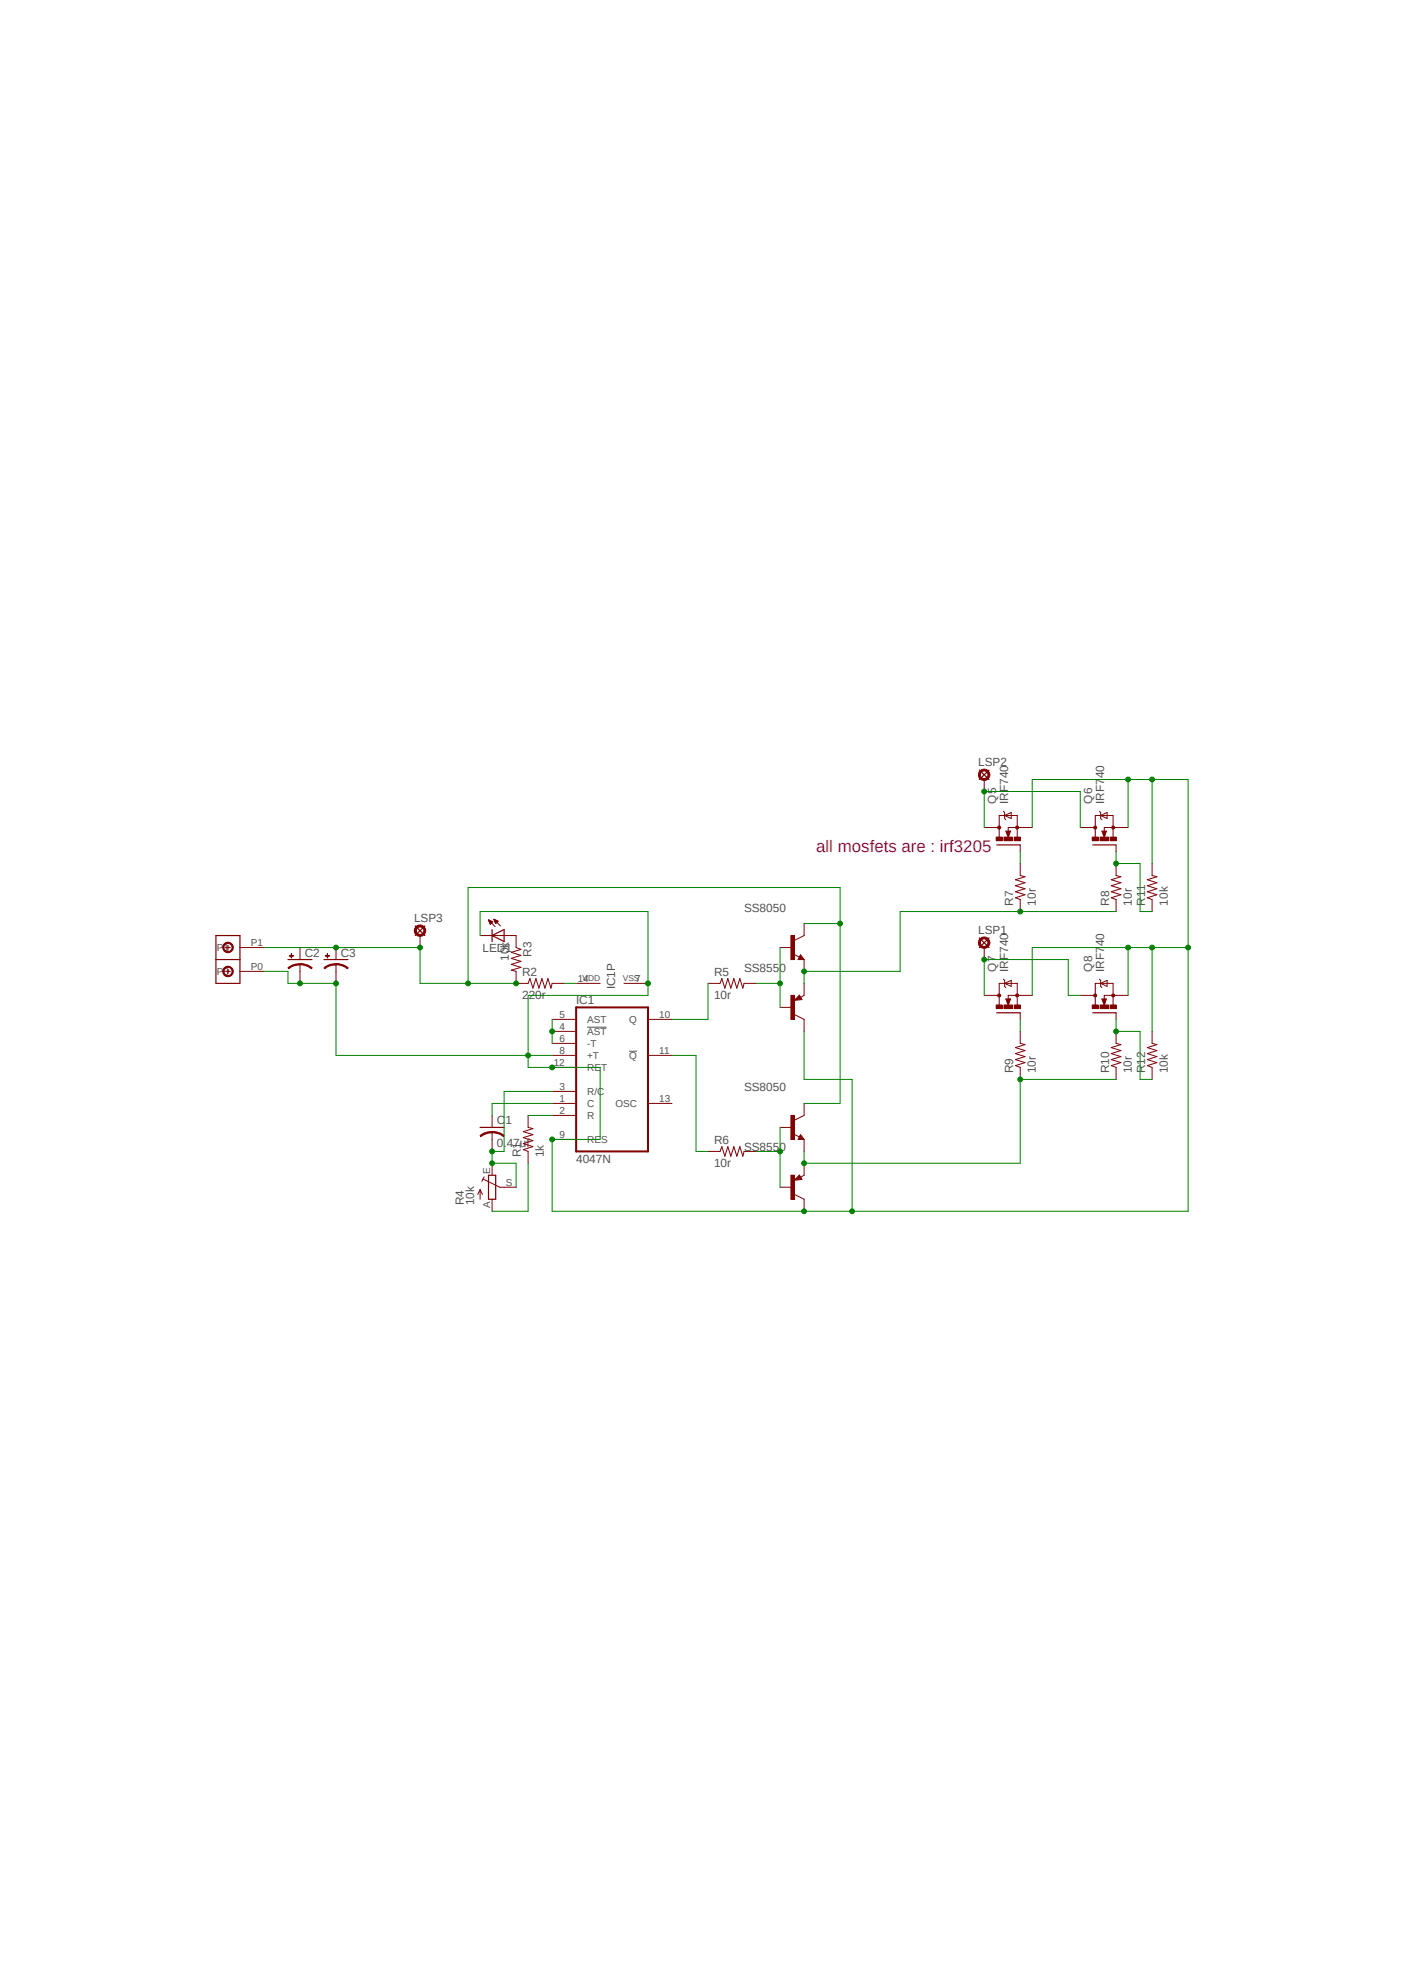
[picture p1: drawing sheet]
<svg xmlns="http://www.w3.org/2000/svg" width="297mm" height="420mm" viewBox="0 0 297 420" stroke-linecap="round" stroke-linejoin="round" font-family="sans-serif">
<path d="M45.6 159.5l206.8 101.2M252.4 159.5l-206.8 101.2" fill="none" stroke="#fff" stroke-width=".21"/>
<path d="M124.2 217.3h4.1M133.1 222.4h1.6" fill="none" stroke="#505050" stroke-width=".21"/>
<path d="M121.9 213.1h15.2v30.5h-15.2z" fill="none" stroke="#800000" stroke-width=".42"/>
<g fill="none" stroke="#800000" stroke-width=".21">
<path d="M109.2 198v2.5l1 .4-2 .6 2 .6-2 .7 2 .6-2 .6 2 .7-2 .6 1 .2v2.6h2.5l.4-1 .6 2 .7-2 .6 2 .6-2 .7 2 .6-2 .6 2 .3-1h2.5M116.8 218.2h5.1M116.8 215.7h5.1M137.1 215.7h5.1M104.1 239.6v1.5M111.7 236v2.5l1 .3-2 .6 2 .7-2 .6 2 .6-2 .7 2 .6-2 .6 1 .4v2.5M116.8 233.5h5.1M116.8 236h5.1M116.8 230.9h5.1M116.8 220.8h5.1M116.8 223.3h5.1M116.8 225.8h5.1"/>
<path d="M137.1 233.5h5.1M137.1 223.3h5.1M116.8 241.1h5.1"/>
</g>
<path d="M101.6 238.5h5" fill="none" stroke="#800000" stroke-width=".25"/>
<path d="M104.1 239.4a4 4 0 0 1 2.5 .9l-.1 .2a3.8 3.8 0 0 0-2.4-.9z" fill-rule="evenodd" fill="#800000"/>
<path d="M104.1 239.4a4 4 0 0 1 2.5 .9l-.1 .2a3.8 3.8 0 0 0-2.4-.9z" fill="none" stroke="#800000" stroke-width=".21"/>
<path d="M101.6 240.3a3.4 3.4 0 0 1 2.5-.9v.3a4.1 4.1 0 0 0-2.4 .8z" fill-rule="evenodd" fill="#800000"/>
<g fill="none" stroke="#800000" stroke-width=".21">
<path d="M101.6 198h7.6M103.3 194.6l1.4 1.4M103.3 194.7h.2M103.3 194.6l.9 .4-.5 .5M103.3 194.6l.4 .9M103.4 194.8h.3M103.4 194.9h.5M103.5 195h.6M103.5 195.1h.7M103.5 195.2h.6M103.6 195.2h.4M103.6 195.3h.3"/>
<path d="M103.7 195.4h.1M103.7 195.5h.1M104.5 194.5l1.4 1.4M104.5 194.5l.9 .4M104.5 194.5l.4 .9 .5-.5M104.5 194.5h.1M104.5 194.6h.2M104.6 194.7h.3M104.6 194.8h.6M104.6 195h.7M104.6 194.9h.7M104.7 195.1h.5"/>
<path d="M104.7 195.2h.4M104.8 195.2h.2M104.8 195.3h.1M170.1 198l-2 1M121.9 208.1h5.1M132 208.1h5.1M167.9 201.9l1.2 .6M169.3 202l.8 1h-1.3zM104.1 236v2.5M101.6 240.3a3.4 3.4 0 0 1 2.5-.9v.3a4.1 4.1 0 0 0-2.4 .8zM101.6 251.7v2M101.6 251.7l-.6 1"/>
<path d="M101.6 251.7l.5 1M102.2 249.5l3.5 1.7h3.5M102.4 249l-.5 .9M104.1 241.1v2.5M104.1 246.1v2.6M104.1 253.7v2.6"/>
</g>
<path d="M104.1 198l2.5-1.3v2.5zM104.1 196.7v2.5M169.3 202.5l.2 .3h-.4l.2-.5 .5 .6h-.7M103.3 248.7h1.6v5h-1.6z" fill="none" stroke="#800000" stroke-width=".25"/>
<path d="M167.3 198h.8v5h-.8z" fill-rule="evenodd" fill="#800000"/>
<path d="M167.3 198h.8v5h-.8zM170.1 195.4v2.6M165 200.5h2.6M170.1 203v2.5M167.9 239.9l1.2 .7M170.1 236l-2 1M169.3 240.1l.8 1h-1.3z" fill="none" stroke="#800000" stroke-width=".21"/>
<path d="M169.3 240.6l.2 .2h-.4l.2-.5 .5 .7h-.7" fill="none" stroke="#800000" stroke-width=".25"/>
<path d="M167.3 236h.8v5.1h-.8z" fill-rule="evenodd" fill="#800000"/>
<path d="M168.1 214.7l2 1M169.1 210.6l.5 .9-1.5 .2zM170.1 210.6l-.7 .4M165 238.5h2.6M167.3 236h.8v5.1h-.8zM170.1 233.5v2.5M170.1 241.1v2.5" fill="none" stroke="#800000" stroke-width=".21"/>
<path d="M169.1 211.2h-.4l.4-.2 .2 .4-1 .1 .8-.8 .4 .7" fill="none" stroke="#800000" stroke-width=".25"/>
<path d="M167.3 210.6h.8v5.1h-.8z" fill-rule="evenodd" fill="#800000"/>
<path d="M165 213.1h2.6M167.3 210.6h.8v5.1h-.8zM170.1 208.1v2.5M170.1 215.7v2.5M168.1 252.7l2 1M169.1 248.6l.5 1-1.5 .1zM170.1 248.7l-.7 .4" fill="none" stroke="#800000" stroke-width=".21"/>
<path d="M169.1 249.3h-.4l.4-.3 .2 .4-1 .2 .8-.8 .4 .6" fill="none" stroke="#800000" stroke-width=".25"/>
<path d="M167.3 248.7h.8v5h-.8z" fill-rule="evenodd" fill="#800000"/>
<path d="M63.5 204v1.5M149.8 208.1h2.5l.4-1 .6 2 .7-2 .6 2 .6-2 .7 2 .6-2 .6 2 .3-1h2.5M149.8 243.6h2.5l.4-1 .6 2 .7-2 .6 2 .6-2 .7 2 .6-2 .6 2 .3-1h2.5M165 251.2h2.6M167.3 248.7h.8v5h-.8zM170.1 246.1v2.6M170.1 253.7v2.6" fill="none" stroke="#800000" stroke-width=".21"/>
<path d="M60.9 203h5.1" fill="none" stroke="#800000" stroke-width=".25"/>
<path d="M63.5 203.9a4.2 4.2 0 0 1 2.5 .9l-.1 .2a3.8 3.8 0 0 0-2.4-.9z" fill-rule="evenodd" fill="#800000"/>
<path d="M63.5 203.9a4.2 4.2 0 0 1 2.5 .9l-.1 .2a3.8 3.8 0 0 0-2.4-.9z" fill="none" stroke="#800000" stroke-width=".21"/>
<path d="M60.9 204.8a3.6 3.6 0 0 1 2.6-.9v.3a3.3 3.3 0 0 0-2.4 .8z" fill-rule="evenodd" fill="#800000"/>
<path d="M60.9 204.8a3.6 3.6 0 0 1 2.6-.9v.3a3.3 3.3 0 0 0-2.4 .8z" fill="none" stroke="#800000" stroke-width=".21"/>
<path d="M61.2 202.2l.9 .1z" fill-rule="evenodd" fill="#800000"/>
<path d="M61.2 202.2l.9 .1z" fill="none" stroke="#800000" stroke-width=".21"/>
<path d="M61.6 201.8l.1 .9z" fill-rule="evenodd" fill="#800000"/>
<path d="M61.6 201.8l.1 .9zM63.5 200.5v2.5M63.5 205.5v2.6M71.1 204v1.5" fill="none" stroke="#800000" stroke-width=".21"/>
<path d="M68.5 203h5.1" fill="none" stroke="#800000" stroke-width=".25"/>
<path d="M71.1 203.9a4.2 4.2 0 0 1 2.6 .9l-.2 .2a3.8 3.8 0 0 0-2.4-.9z" fill-rule="evenodd" fill="#800000"/>
<path d="M71.1 203.9a4.2 4.2 0 0 1 2.6 .9l-.2 .2a3.8 3.8 0 0 0-2.4-.9z" fill="none" stroke="#800000" stroke-width=".21"/>
<path d="M68.5 204.8a3.6 3.6 0 0 1 2.6-.9v.3a3.3 3.3 0 0 0-2.4 .8z" fill-rule="evenodd" fill="#800000"/>
<path d="M68.5 204.8a3.6 3.6 0 0 1 2.6-.9v.3a3.3 3.3 0 0 0-2.4 .8z" fill="none" stroke="#800000" stroke-width=".21"/>
<path d="M68.8 202.2l.9 .1z" fill-rule="evenodd" fill="#800000"/>
<path d="M68.8 202.2l.9 .1z" fill="none" stroke="#800000" stroke-width=".21"/>
<path d="M69.2 201.8l.1 .9z" fill-rule="evenodd" fill="#800000"/>
<path d="M210.7 175.1h.7M211.4 177.1v-4.5h3.8v4.5M212.3 171.7l.2 .2v1.3l.3 .2M212.5 172.6l1.4-.7v1.3zM212.8 175.9h1l-.5 1.2zM215.8 178.8v1.4M215.8 175.1h-2.5v.9M69.2 201.8l.1 .9zM71.1 200.5v2.5M71.1 205.5v2.6" fill="none" stroke="#800000" stroke-width=".21"/>
<path d="M210.9 178.8h4.9" fill="none" stroke="#800000" stroke-width=".25"/>
<path d="M213 176l.3 .9 .2-.9h-.2v.2" fill="none" stroke="#800000" stroke-width=".34"/>
<path d="M214.9 174.9l.3-.1 .2 .1v.4h-.5z" fill-rule="evenodd" fill="#800000"/>
<path d="M214.9 174.9l.3-.1 .2 .1v.4h-.5z" fill="none" stroke="#800000" stroke-width=".21"/>
<path d="M211.1 174.9l.3-.1 .2 .1 .1 .2-.1 .2h-.5z" fill-rule="evenodd" fill="#800000"/>
<path d="M211.1 174.9l.3-.1 .2 .1 .1 .2-.1 .2h-.5z" fill="none" stroke="#800000" stroke-width=".21"/>
<path d="M214.5 177.1h1.3v.8h-1.3z" fill-rule="evenodd" fill="#800000"/>
<path d="M214.5 177.1h1.3v.8h-1.3z" fill="none" stroke="#800000" stroke-width=".21"/>
<path d="M210.7 177.1h1.3v.8h-1.3z" fill-rule="evenodd" fill="#800000"/>
<path d="M210.7 177.1h1.3v.8h-1.3z" fill="none" stroke="#800000" stroke-width=".21"/>
<path d="M212.4 177.1h1.8v.8h-1.8z" fill-rule="evenodd" fill="#800000"/>
<path d="M208.2 175.1h2.5M212.4 177.1h1.8v.8h-1.8zM215.8 175.1h2.6M231.1 175.1h.6M231.7 177.1v-4.5h3.8v4.5M232.6 171.7l.2 .2v1.3l.3 .2M232.8 172.6l1.4-.7v1.3zM233.1 175.9h1l-.5 1.2zM236.1 175.1h-2.5v.9M236.1 178.8v1.4" fill="none" stroke="#800000" stroke-width=".21"/>
<path d="M231.2 178.8h4.9" fill="none" stroke="#800000" stroke-width=".25"/>
<path d="M233.3 176l.3 .9 .2-.9h-.2v.2" fill="none" stroke="#800000" stroke-width=".34"/>
<path d="M235.2 174.9l.3-.1 .2 .1v.4h-.5z" fill-rule="evenodd" fill="#800000"/>
<path d="M235.2 174.9l.3-.1 .2 .1v.4h-.5z" fill="none" stroke="#800000" stroke-width=".21"/>
<path d="M231.4 174.9l.3-.1 .2 .1v.4h-.5z" fill-rule="evenodd" fill="#800000"/>
<path d="M231.4 174.9l.3-.1 .2 .1v.4h-.5z" fill="none" stroke="#800000" stroke-width=".21"/>
<path d="M234.8 177.1h1.3v.8h-1.3z" fill-rule="evenodd" fill="#800000"/>
<path d="M234.8 177.1h1.3v.8h-1.3z" fill="none" stroke="#800000" stroke-width=".21"/>
<path d="M231.1 177.1h1.2v.8h-1.2z" fill-rule="evenodd" fill="#800000"/>
<path d="M231.1 177.1h1.2v.8h-1.2z" fill="none" stroke="#800000" stroke-width=".21"/>
<path d="M232.7 177.1h1.8v.8h-1.8z" fill-rule="evenodd" fill="#800000"/>
<path d="M228.5 175.1h2.6M232.7 177.1h1.8v.8h-1.8zM236.1 175.1h2.5M210.7 210.6h.7M211.4 212.6v-4.5h3.8v4.5M212.3 207.2l.2 .2v1.3l.3 .3M212.5 208.1l1.4-.7v1.3zM212.8 211.4h1l-.5 1.2zM215.8 214.3v1.4M215.8 210.6h-2.5v.9" fill="none" stroke="#800000" stroke-width=".21"/>
<path d="M210.9 214.3h4.9" fill="none" stroke="#800000" stroke-width=".25"/>
<path d="M213 211.5l.3 .9 .2-.9h-.2v.3" fill="none" stroke="#800000" stroke-width=".34"/>
<path d="M214.9 210.4h.5v.5h-.5z" fill-rule="evenodd" fill="#800000"/>
<path d="M214.9 210.4h.5v.5h-.5z" fill="none" stroke="#800000" stroke-width=".21"/>
<path d="M211.1 210.4h.5l.1 .2-.1 .3h-.5z" fill-rule="evenodd" fill="#800000"/>
<path d="M211.1 210.4h.5l.1 .2-.1 .3h-.5z" fill="none" stroke="#800000" stroke-width=".21"/>
<path d="M214.5 212.6h1.3v.8h-1.3z" fill-rule="evenodd" fill="#800000"/>
<path d="M214.5 212.6h1.3v.8h-1.3z" fill="none" stroke="#800000" stroke-width=".21"/>
<path d="M210.7 212.6h1.3v.8h-1.3z" fill-rule="evenodd" fill="#800000"/>
<path d="M210.7 212.6h1.3v.8h-1.3z" fill="none" stroke="#800000" stroke-width=".21"/>
<path d="M212.4 212.6h1.8v.8h-1.8z" fill-rule="evenodd" fill="#800000"/>
<path d="M208.2 210.6h2.5M212.4 212.6h1.8v.8h-1.8zM215.8 210.6h2.6M231.1 210.6h.6M231.7 212.6v-4.5h3.8v4.5M232.6 207.2l.2 .2v1.3l.3 .3M232.8 208.1l1.4-.7v1.3zM233.1 211.4h1l-.5 1.2zM236.1 210.6h-2.5v.9M236.1 214.3v1.4" fill="none" stroke="#800000" stroke-width=".21"/>
<path d="M231.2 214.3h4.9" fill="none" stroke="#800000" stroke-width=".25"/>
<path d="M233.3 211.5l.3 .9 .2-.9h-.2v.3" fill="none" stroke="#800000" stroke-width=".34"/>
<path d="M235.2 210.4h.5v.5h-.5z" fill-rule="evenodd" fill="#800000"/>
<path d="M235.2 210.4h.5v.5h-.5z" fill="none" stroke="#800000" stroke-width=".21"/>
<path d="M231.4 210.4h.5v.5h-.5z" fill-rule="evenodd" fill="#800000"/>
<path d="M231.4 210.4h.5v.5h-.5z" fill="none" stroke="#800000" stroke-width=".21"/>
<path d="M234.8 212.6h1.3v.8h-1.3z" fill-rule="evenodd" fill="#800000"/>
<path d="M234.8 212.6h1.3v.8h-1.3z" fill="none" stroke="#800000" stroke-width=".21"/>
<path d="M231.1 212.6h1.2v.8h-1.2z" fill-rule="evenodd" fill="#800000"/>
<path d="M231.1 212.6h1.2v.8h-1.2z" fill="none" stroke="#800000" stroke-width=".21"/>
<path d="M232.7 212.6h1.8v.8h-1.8z" fill-rule="evenodd" fill="#800000"/>
<path d="M215.8 182.7v2.6l1 .2-2 .6 2 .7-2 .6 2 .6-2 .7 2 .6-2 .7 1 .3v2.6M236.1 182.7v2.6l1 .2-2 .6 2 .7-2 .6 2 .6-2 .7 2 .6-2 .7 1 .3v2.6M243.7 182.7v2.6l1 .2-2 .6 2 .7-2 .6 2 .6-2 .7 2 .6-2 .7 1 .3v2.6M50.8 205.5h5M50.8 200.5h5M215.8 218.2v2.6l1 .2-2 .7 2 .6-2 .6 2 .7-2 .6 2 .6-2 .7 1 .3v2.6M228.5 210.6h2.6M232.7 212.6h1.8v.8h-1.8zM236.1 210.6h2.5M236.1 218.2v2.6l1 .2-2 .7 2 .6-2 .6 2 .7-2 .6 2 .6-2 .7 1 .3v2.6M243.7 218.2v2.6l1 .2-2 .7 2 .6-2 .6 2 .7-2 .6 2 .6-2 .7 1 .3v2.6" fill="none" stroke="#800000" stroke-width=".21"/>
<path d="M45.7 198h5.1v10.1h-5.1zM45.7 203h5.1" fill="none" stroke="#800000" stroke-width=".25"/>
<path d="M47.4 204.8a1.13 1.13 0 0 1 1.8 .1 1.13 1.13 0 0 1-.6 1.7 1.13 1.13 0 0 1-1.5-1.1h.3a.87 .87 0 0 1 1.2-.7 .87 .87 0 0 1 .2 1.4 .87 .87 0 0 1-1.4-.3v-.4h-.3z" fill-rule="evenodd" fill="#800000"/>
<path d="M47.4 204.8a1.13 1.13 0 0 1 1.8 .1 1.13 1.13 0 0 1-.6 1.7 1.13 1.13 0 0 1-1.5-1.1h.3a.87 .87 0 0 1 1.2-.7 .87 .87 0 0 1 .2 1.4 .87 .87 0 0 1-1.4-.3v-.4h-.3z" fill="none" stroke="#800000" stroke-width=".21"/>
<path d="M47.4 199.7a1.13 1.13 0 0 1 1.8 .1 1.13 1.13 0 0 1-.6 1.7 1.13 1.13 0 0 1-1.5-1h.3a.88 .88 0 0 1 1.2-.7 .88 .88 0 0 1 .2 1.4 .88 .88 0 0 1-1.4-.4v-.3h-.3z" fill-rule="evenodd" fill="#800000"/>
<path d="M47.4 199.7a1.13 1.13 0 0 1 1.8 .1 1.13 1.13 0 0 1-.6 1.7 1.13 1.13 0 0 1-1.5-1h.3a.88 .88 0 0 1 1.2-.7 .88 .88 0 0 1 .2 1.4 .88 .88 0 0 1-1.4-.4v-.3h-.3z" fill="none" stroke="#800000" stroke-width=".21"/>
<path d="M207.2 198.5l2 2M209.2 198.5l-2 2M47.8 205.5h.9M47.8 200.5h.9M48.2 200v.9M48.2 205.1v.9" fill="none" stroke="#800000" stroke-width=".25"/>
<path d="M207.3 198.6a1.22 1.22 0 0 1 1.9 .2 1.22 1.22 0 0 1-.7 1.8 1.22 1.22 0 0 1-1.5-1.1h.4a.81 .81 0 0 1 1.1-.7 .81 .81 0 0 1 .2 1.3 .81 .81 0 0 1-1.3-.3v-.3h-.4z" fill-rule="evenodd" fill="#800000"/>
<path d="M207.3 198.6a1.22 1.22 0 0 1 1.9 .2 1.22 1.22 0 0 1-.7 1.8 1.22 1.22 0 0 1-1.5-1.1h.4a.81 .81 0 0 1 1.1-.7 .81 .81 0 0 1 .2 1.3 .81 .81 0 0 1-1.3-.3v-.3h-.4zM208.2 200.5v2.5" fill="none" stroke="#800000" stroke-width=".21"/>
<path d="M207.2 162.9l2 2M209.2 162.9l-2 2" fill="none" stroke="#800000" stroke-width=".25"/>
<path d="M207.3 163.1a1.22 1.22 0 0 1 1.9 .2 1.22 1.22 0 0 1-.7 1.8 1.22 1.22 0 0 1-1.5-1.1h.4a.81 .81 0 0 1 1.1-.7 .81 .81 0 0 1 .2 1.3 .81 .81 0 0 1-1.3-.3v-.3h-.4z" fill-rule="evenodd" fill="#800000"/>
<path d="M207.3 163.1a1.22 1.22 0 0 1 1.9 .2 1.22 1.22 0 0 1-.7 1.8 1.22 1.22 0 0 1-1.5-1.1h.4a.81 .81 0 0 1 1.1-.7 .81 .81 0 0 1 .2 1.3 .81 .81 0 0 1-1.3-.3v-.3h-.4zM208.2 164.9v2.6" fill="none" stroke="#800000" stroke-width=".21"/>
<path d="M87.8 195.9l2.1 2.1M89.9 195.9l-2.1 2.1" fill="none" stroke="#800000" stroke-width=".25"/>
<path d="M88 196a1.21 1.21 0 0 1 1.9 .3 1.21 1.21 0 0 1-.8 1.8 1.21 1.21 0 0 1-1.5-1.2h.5a.83 .83 0 0 1 1.1-.7 .83 .83 0 0 1 .2 1.4 .83 .83 0 0 1-1.3-.4v-.3h-.5z" fill-rule="evenodd" fill="#800000"/>
<path d="M88 196a1.21 1.21 0 0 1 1.9 .3 1.21 1.21 0 0 1-.8 1.8 1.21 1.21 0 0 1-1.5-1.2h.5a.83 .83 0 0 1 1.1-.7 .83 .83 0 0 1 .2 1.4 .83 .83 0 0 1-1.3-.4v-.3h-.5zM88.9 198v2.5" fill="none" stroke="#800000" stroke-width=".21"/>
<path d="M116.8 233.5h-12.7v2.5M116.8 230.9h-10.2v12.7h-2.5v2.5" fill="none" stroke="#008000" stroke-width=".21"/>
<circle cx="104.1" cy="243.6" r=".51" fill="#008000"/>
<g fill="none" stroke="#008000" stroke-width=".21">
<path d="M104.1 246.1h5.1v5.1"/>
<circle cx="104.1" cy="243.6" r=".51"/>
</g>
<circle cx="104.1" cy="246.1" r=".51" fill="#008000"/>
<g fill="none" stroke="#008000" stroke-width=".21">
<path d="M116.8 215.7v5.1M111.7 236h5.1M111.7 246.1v10.2h-7.6"/>
<circle cx="104.1" cy="246.1" r=".51"/>
</g>
<circle cx="116.8" cy="218.2" r=".51" fill="#008000"/>
<g fill="none" stroke="#008000" stroke-width=".21">
<path d="M119.3 208.1h2.6M159.9 208.1h5.1M165 200.5v12.6"/>
<circle cx="116.8" cy="218.2" r=".51"/>
</g>
<circle cx="165" cy="208.1" r=".51" fill="#008000"/>
<g fill="none" stroke="#008000" stroke-width=".21">
<path d="M165 238.5v12.7M159.9 243.6h5.1"/>
<circle cx="165" cy="208.1" r=".51"/>
</g>
<circle cx="165" cy="243.6" r=".51" fill="#008000"/>
<g fill="none" stroke="#008000" stroke-width=".21">
<path d="M149.8 208.1v7.6h-7.6M170.1 218.2v10.2h10.2v27.9h-10.2M111.7 225.8h15.3v15.3h-10.2M142.2 223.3h5v20.3h2.6"/>
<circle cx="165" cy="243.6" r=".51"/>
</g>
<circle cx="116.8" cy="225.8" r=".51" fill="#008000"/>
<g fill="none" stroke="#008000" stroke-width=".21">
<path d="M137.1 208.1v2.5h-25.4v15.2M111.7 223.3h5.1"/>
<circle cx="116.8" cy="225.8" r=".51"/>
</g>
<circle cx="111.7" cy="223.3" r=".51" fill="#008000"/>
<g fill="none" stroke="#008000" stroke-width=".21">
<path d="M101.6 198v-5.1h35.5v15.2"/>
<circle cx="111.7" cy="223.3" r=".51"/>
</g>
<circle cx="137.1" cy="208.1" r=".51" fill="#008000"/>
<g fill="none" stroke="#008000" stroke-width=".21">
<path d="M116.8 241.1v15.2h53.3"/>
<circle cx="137.1" cy="208.1" r=".51"/>
</g>
<circle cx="170.1" cy="256.3" r=".51" fill="#008000"/>
<circle cx="170.1" cy="256.3" r=".51" fill="none" stroke="#008000" stroke-width=".21"/>
<circle cx="116.8" cy="241.1" r=".51" fill="#008000"/>
<g fill="none" stroke="#008000" stroke-width=".21">
<path d="M63.5 208.1h7.6v15.2h40.6"/>
<circle cx="116.8" cy="241.1" r=".51"/>
</g>
<circle cx="71.1" cy="208.1" r=".51" fill="#008000"/>
<g fill="none" stroke="#008000" stroke-width=".21">
<path d="M180.3 256.3h71"/>
<circle cx="71.1" cy="208.1" r=".51"/>
</g>
<circle cx="180.3" cy="256.3" r=".51" fill="#008000"/>
<g fill="none" stroke="#008000" stroke-width=".21">
<path d="M218.4 210.6v-10.1h25.3v17.7M238.6 200.5v10.1"/>
<circle cx="180.3" cy="256.3" r=".51"/>
</g>
<circle cx="238.6" cy="200.5" r=".51" fill="#008000"/>
<g fill="none" stroke="#008000" stroke-width=".21">
<path d="M243.7 200.5h7.6"/>
<circle cx="238.6" cy="200.5" r=".51"/>
</g>
<circle cx="243.7" cy="200.5" r=".51" fill="#008000"/>
<g fill="none" stroke="#008000" stroke-width=".21">
<path d="M218.4 175.1v-10.2h25.3v17.8M238.6 164.9v10.2M251.3 164.9v35.6"/>
<circle cx="243.7" cy="200.5" r=".51"/>
</g>
<circle cx="238.6" cy="164.9" r=".51" fill="#008000"/>
<g fill="none" stroke="#008000" stroke-width=".21">
<path d="M243.7 164.9h7.6"/>
<circle cx="238.6" cy="164.9" r=".51"/>
</g>
<circle cx="243.7" cy="164.9" r=".51" fill="#008000"/>
<g fill="none" stroke="#008000" stroke-width=".21">
<path d="M251.3 200.5v55.8"/>
<circle cx="243.7" cy="164.9" r=".51"/>
</g>
<circle cx="251.3" cy="200.5" r=".51" fill="#008000"/>
<g fill="none" stroke="#008000" stroke-width=".21">
<path d="M55.8 205.5h5.1v2.6h2.6"/>
<circle cx="251.3" cy="200.5" r=".51"/>
</g>
<circle cx="63.5" cy="208.1" r=".51" fill="#008000"/>
<g fill="none" stroke="#008000" stroke-width=".21">
<path d="M63.5 200.5h25.4"/>
<circle cx="63.5" cy="208.1" r=".51"/>
</g>
<circle cx="71.1" cy="200.5" r=".51" fill="#008000"/>
<g fill="none" stroke="#008000" stroke-width=".21">
<path d="M88.9 200.5v7.6M99 208.1h10.2"/>
<circle cx="71.1" cy="200.5" r=".51"/>
</g>
<circle cx="109.2" cy="208.1" r=".51" fill="#008000"/>
<g fill="none" stroke="#008000" stroke-width=".21">
<path d="M170.1 195.4h7.6M99 208.1v-20.3h78.7v45.7h-7.6"/>
<circle cx="109.2" cy="208.1" r=".51"/>
</g>
<circle cx="177.7" cy="195.4" r=".51" fill="#008000"/>
<g fill="none" stroke="#008000" stroke-width=".21">
<path d="M88.9 208.1h10.1"/>
<circle cx="177.7" cy="195.4" r=".51"/>
</g>
<circle cx="99" cy="208.1" r=".51" fill="#008000"/>
<g fill="none" stroke="#008000" stroke-width=".21">
<path d="M55.8 200.5h7.7"/>
<circle cx="99" cy="208.1" r=".51"/>
</g>
<circle cx="88.9" cy="200.5" r=".51" fill="#008000"/>
<g fill="none" stroke="#008000" stroke-width=".21">
<path d="M208.2 175.1v-7.6h20.3v7.6"/>
<circle cx="88.9" cy="200.5" r=".51"/>
</g>
<circle cx="208.2" cy="167.5" r=".51" fill="#008000"/>
<g fill="none" stroke="#008000" stroke-width=".21">
<path d="M208.2 210.6v-7.6h17.8v7.6h2.5"/>
<circle cx="208.2" cy="167.5" r=".51"/>
</g>
<circle cx="208.2" cy="203" r=".51" fill="#008000"/>
<g fill="none" stroke="#008000" stroke-width=".21">
<path d="M215.8 180.2v2.5M236.1 180.2v2.5h5.1v10.2h2.5"/>
<circle cx="208.2" cy="203" r=".51"/>
</g>
<circle cx="236.1" cy="182.7" r=".51" fill="#008000"/>
<g fill="none" stroke="#008000" stroke-width=".21">
<path d="M215.8 215.7v2.5M236.1 215.7v2.5h5.1v10.2h2.5"/>
<circle cx="236.1" cy="182.7" r=".51"/>
</g>
<circle cx="236.1" cy="218.2" r=".51" fill="#008000"/>
<g fill="none" stroke="#008000" stroke-width=".21">
<path d="M190.4 192.9h45.7"/>
<circle cx="236.1" cy="218.2" r=".51"/>
</g>
<circle cx="215.8" cy="192.9" r=".51" fill="#008000"/>
<g fill="none" stroke="#008000" stroke-width=".21">
<path d="M190.4 192.9v12.6h-20.3v2.6"/>
<circle cx="215.8" cy="192.9" r=".51"/>
</g>
<circle cx="170.1" cy="205.5" r=".51" fill="#008000"/>
<g fill="none" stroke="#008000" stroke-width=".21">
<path d="M236.1 228.4h-20.3v17.7"/>
<circle cx="170.1" cy="205.5" r=".51"/>
</g>
<circle cx="215.8" cy="228.4" r=".51" fill="#008000"/>
<g fill="none" stroke="#008000" stroke-width=".21">
<path d="M170.1 243.6v2.5h45.7"/>
<circle cx="215.8" cy="228.4" r=".51"/>
</g>
<circle cx="170.1" cy="246.1" r=".51" fill="#008000"/>
<circle cx="170.1" cy="246.1" r=".51" fill="none" stroke="#008000" stroke-width=".21"/>
<text font-size="3.6" fill="#800080" x="172.6" y="180.2">all mosfets are : irf3205</text>
<g font-size="2.5" fill="#505050">
<text x="206.9" y="162.1">LSP2</text>
<text x="210.7" y="170" transform="rotate(-90 210.7 170)">Q5</text>
<text x="213.3" y="170" transform="rotate(-90 213.3 170)">IRF740</text>
<text x="231.1" y="170" transform="rotate(-90 231.1 170)">Q6</text>
<text x="233.6" y="170" transform="rotate(-90 233.6 170)">IRF740</text>
<text x="214.3" y="191.6" transform="rotate(-90 214.3 191.6)">R7</text>
<text x="219.1" y="191.6" transform="rotate(-90 219.1 191.6)">10r</text>
<text x="234.6" y="191.6" transform="rotate(-90 234.6 191.6)">R8</text>
<text x="239.4" y="191.6" transform="rotate(-90 239.4 191.6)">10r</text>
<text x="242.2" y="191.6" transform="rotate(-90 242.2 191.6)">R11</text>
<text x="247" y="191.6" transform="rotate(-90 247 191.6)">10k</text>
<text x="87.6" y="195">LSP3</text>
<text x="157.4" y="192.9">SS8050</text>
<text x="206.9" y="197.6">LSP1</text>
<text x="64.5" y="202.4">C2</text>
<text x="72.1" y="202.4">C3</text>
<text x="102.1" y="201.5">LED1</text>
<text x="107.7" y="203.3" transform="rotate(-90 107.7 203.3)">10k</text>
<text x="112.4" y="202.4" transform="rotate(-90 112.4 202.4)">R3</text>
<text x="110.4" y="206.6">R2</text>
<text x="130.1" y="209.3" transform="rotate(-90 130.1 209.3)">IC1P</text>
<text x="151" y="206.6">R5</text>
<text x="157.4" y="205.6">SS8550</text>
<text x="210.7" y="205.6" transform="rotate(-90 210.7 205.6)">Q7</text>
<text x="213.3" y="205.6" transform="rotate(-90 213.3 205.6)">IRF740</text>
<text x="231.1" y="205.6" transform="rotate(-90 231.1 205.6)">Q8</text>
<text x="233.6" y="205.6" transform="rotate(-90 233.6 205.6)">IRF740</text>
<text x="110.4" y="211.4">220r</text>
<text x="121.9" y="212.5">IC1</text>
<text x="151" y="211.4">10r</text>
<text x="214.3" y="227.1" transform="rotate(-90 214.3 227.1)">R9</text>
<text x="219.1" y="227.1" transform="rotate(-90 219.1 227.1)">10r</text>
<text x="234.6" y="227.1" transform="rotate(-90 234.6 227.1)">R10</text>
<text x="239.4" y="227.1" transform="rotate(-90 239.4 227.1)">10r</text>
<text x="242.2" y="227.1" transform="rotate(-90 242.2 227.1)">R12</text>
<text x="247" y="227.1" transform="rotate(-90 247 227.1)">10k</text>
<text x="157.4" y="230.9">SS8050</text>
<text x="105.1" y="237.9">C1</text>
<text x="105.1" y="242.7">0.47uf</text>
<text x="110.2" y="244.9" transform="rotate(-90 110.2 244.9)">R1</text>
<text x="115" y="244.9" transform="rotate(-90 115 244.9)">1k</text>
<text x="151" y="242.1">R6</text>
<text x="157.4" y="243.6">SS8550</text>
<text x="121.9" y="246.2">4047N</text>
<text x="151" y="246.9">10r</text>
<text x="98.1" y="255" transform="rotate(-90 98.1 255)">R4</text>
<text x="100.3" y="255" transform="rotate(-90 100.3 255)">10k</text>
</g>
<g font-size="2.1" fill="#505050">
<text x="45.8" y="201.3">P1</text>
<text x="53.1" y="200.1">P1</text>
<text x="45.8" y="206.3">P0</text>
<text x="53.1" y="205.2">P0</text>
<text x="122.2" y="207.7">14</text>
<text x="134.4" y="207.7">7</text>
<text x="118.3" y="215.4">5</text>
<text x="139.4" y="215.4">10</text>
<text x="118.3" y="217.9">4</text>
<text x="118.3" y="220.4">6</text>
<text x="124.2" y="219">AST</text>
<text x="124.2" y="216.5">AST</text>
<text x="124.2" y="221.5">-T</text>
<text x="133.1" y="216.5">Q</text>
<text x="117.1" y="225.5">12</text>
<text x="118.3" y="223">8</text>
<text x="124.2" y="224.1">+T</text>
<text x="124.2" y="226.6">RET</text>
<text x="133.1" y="224.1">Q</text>
<text x="139.4" y="223">11</text>
<text x="118.3" y="233.1">1</text>
<text x="118.3" y="230.6">3</text>
<text x="124.2" y="231.7">R/C</text>
<text x="139.4" y="233.1">13</text>
<text x="118.3" y="235.6">2</text>
<text x="124.2" y="234.2">C</text>
<text x="124.2" y="236.8">R</text>
<text x="130.2" y="234.2">OSC</text>
<text x="118.3" y="240.7">9</text>
<text x="124.2" y="241.9">RES</text>
<text x="103.7" y="248.3" transform="rotate(-90 103.7 248.3)">E</text>
<text x="107" y="250.9">S</text>
<text x="103.7" y="255.5" transform="rotate(-90 103.7 255.5)">A</text>
</g>
<g font-size="1.8" fill="#505050">
<text x="123.2" y="207.5">VDD</text>
<text x="131.7" y="207.5">VSS</text>
</g>
</svg>
